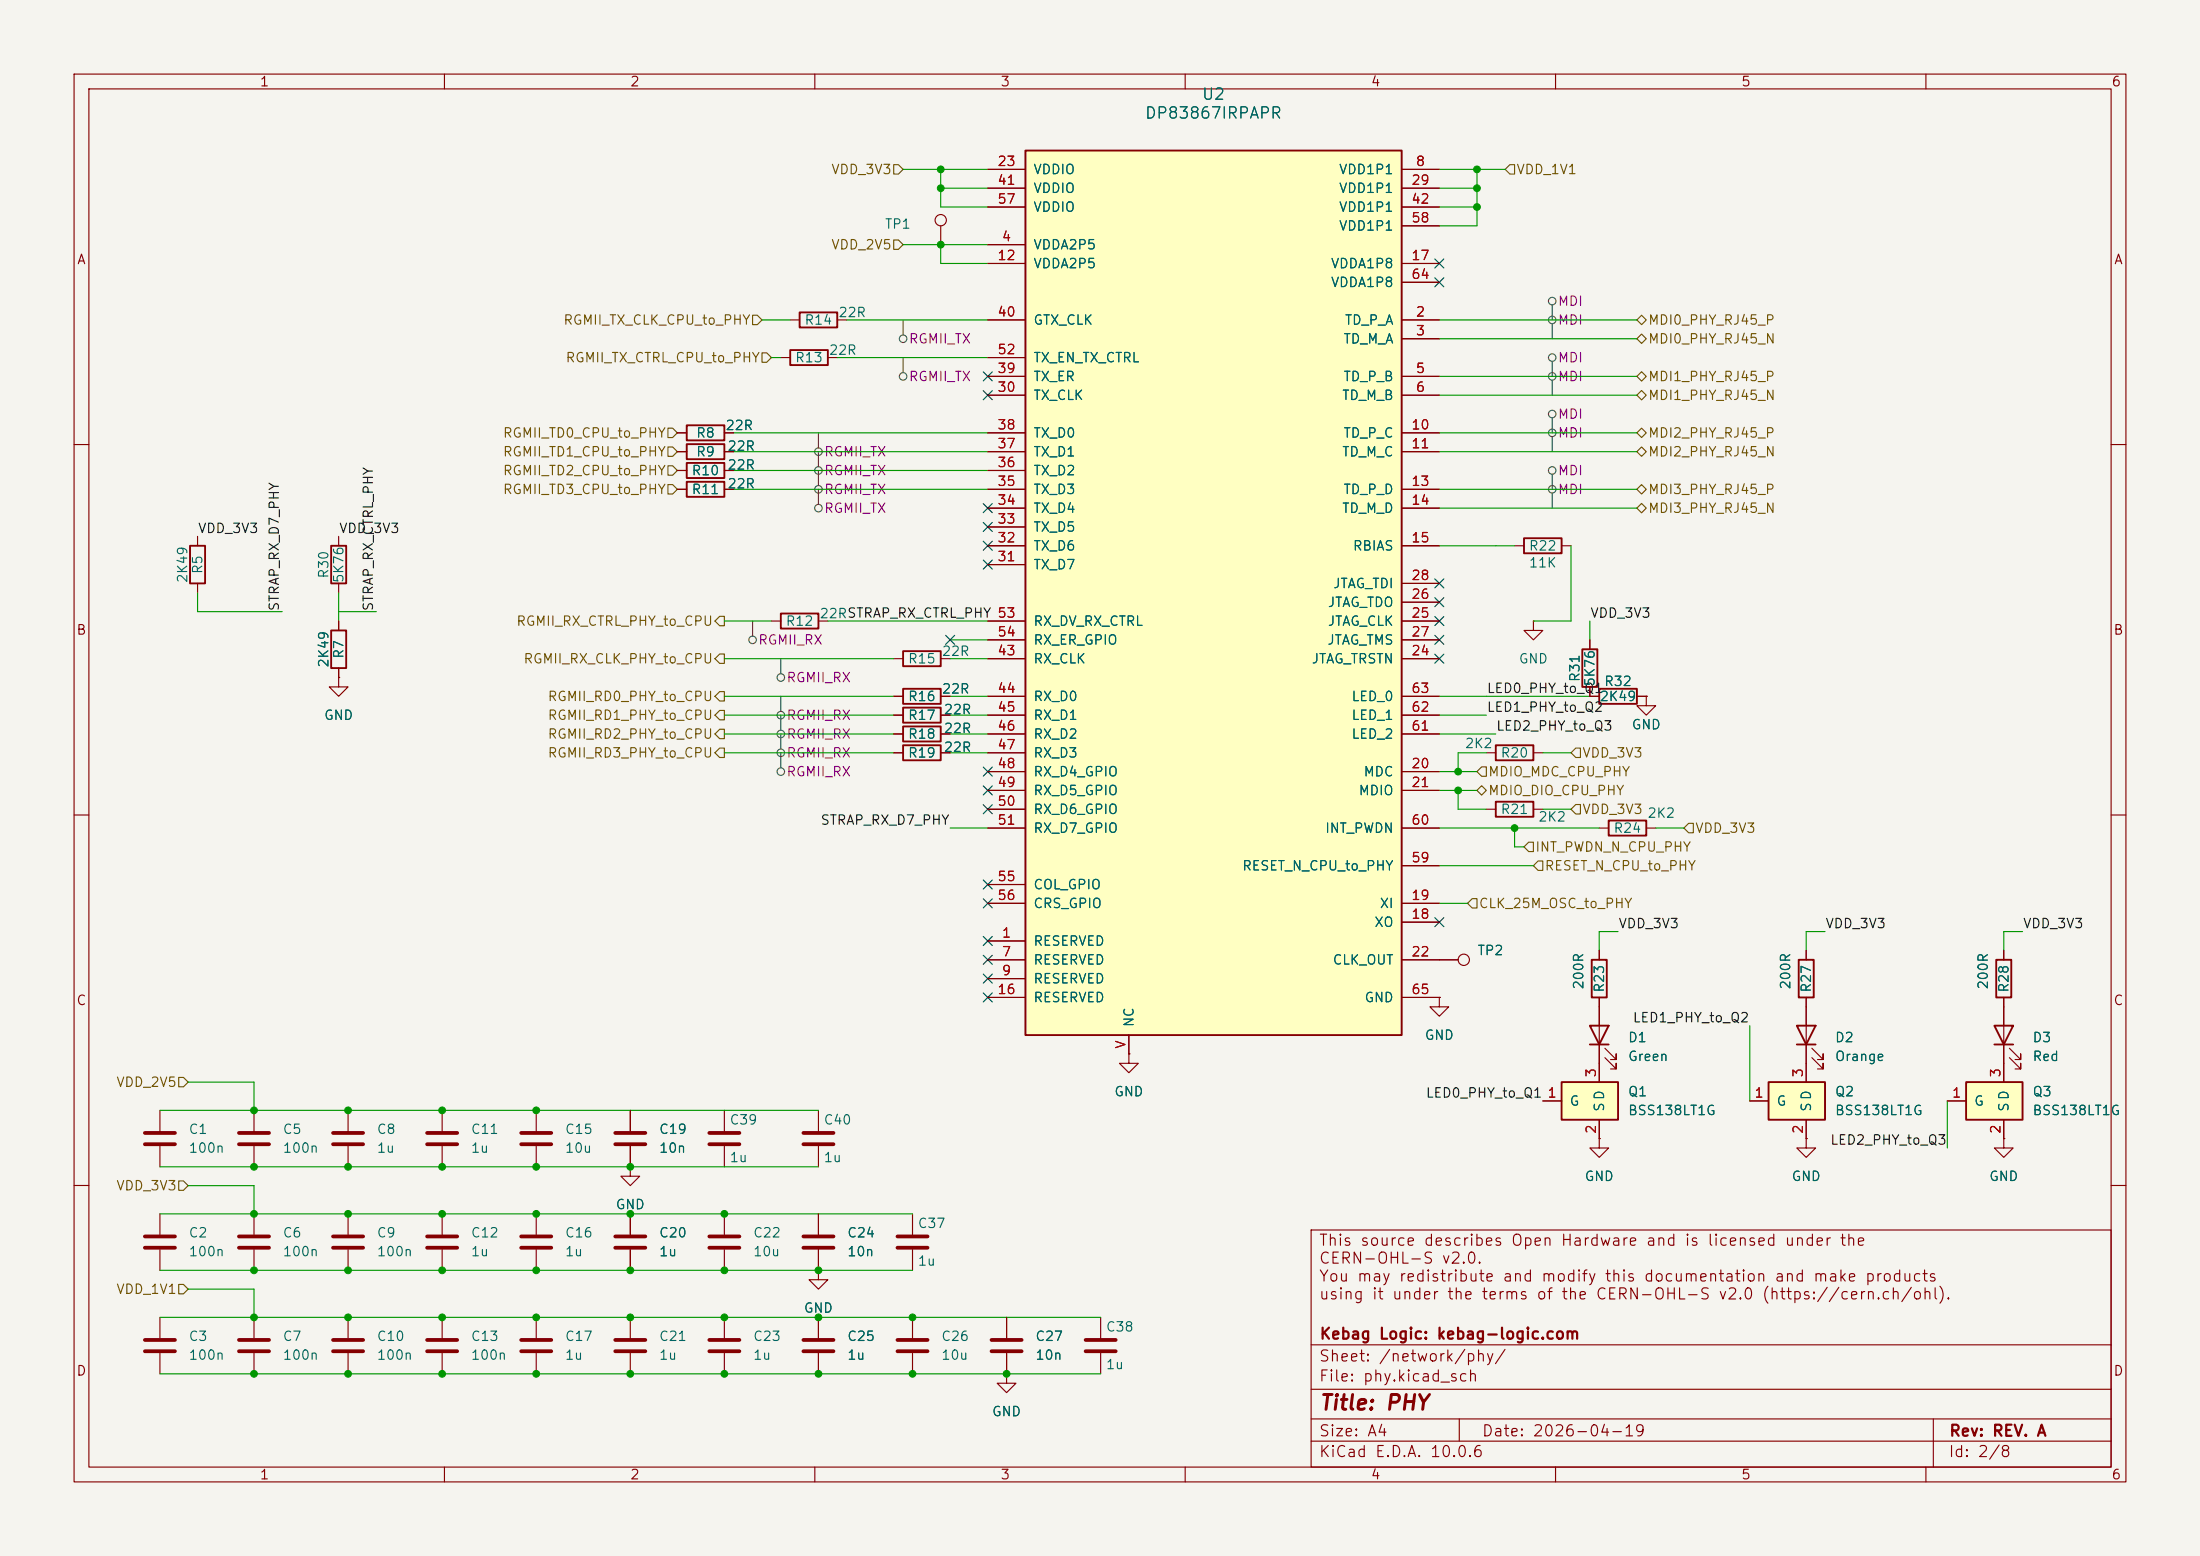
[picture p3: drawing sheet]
<svg xmlns="http://www.w3.org/2000/svg" width="297mm" height="210mm" viewBox="0 0 297 210" stroke-linecap="round" stroke-linejoin="round" font-family="sans-serif">
<path d="M0 0h297v210h-297z" fill="#f5f4ef" stroke="#f5f4ef" stroke-width=".14"/>
<g fill="none" stroke="#840000" stroke-width=".15">
<path d="M10 10h277v190h-277zM12 12h273v186h-273zM60 10v2M110 10v2M160 10v2M210 10v2M260 10v2M127 30.5v2.5M91.4 58.4h1.3M97.8 58.4h1.3M105.4 48.3h1.3M106.7 43.2h1.2"/>
<path d="M111.8 48.3h1.2M113 43.2h1.3M10 60h2M91.4 61h1.3M97.8 61h1.3M285 60h2M10 110h2M200.7 101.6h1.2M207 101.6h1.3M285 110h2M10 160h2M177 166h108v32h-108z"/>
<path d="M285 160h2M60 198v2M110 198v2M160 198v2M177 194.5h108M177 191.5h108M177 187.5h108M177 181.5h108M197 191.5v3M210 198v2M260 198v2M261 191.5v6.5"/>
<circle cx="127" cy="29.7" r=".76"/>
</g>
<path d="M92.7 59.9h5.1v2.1h-5.1zM92.7 57.4h5.1v2h-5.1zM106.7 47.2h5.1v2.1h-5.1zM107.9 42.2h5.1v2h-5.1zM201.9 100.6h5.1v2h-5.1z" fill="none" stroke="#840000" stroke-width=".25"/>
<path d="M138.4 20.3h50.8v119.4h-50.8z" fill="#ffffc2"/>
<g fill="none" stroke="#840000" stroke-width=".25">
<path d="M138.4 20.3h50.8v119.4h-50.8zM25.7 73.7h2v5h-2zM44.7 73.7h2v5h-2zM92.7 62.5h5.1v2h-5.1zM92.7 65h5.1v2.1h-5.1zM205.7 72.6h5.1v2.1h-5.1zM44.7 85.1h2v5.1h-2zM105.4 82.8h5.1v2h-5.1zM121.9 98h5.1v2.1h-5.1zM121.9 95.5h5.1v2h-5.1zM121.9 93h5.1v2h-5.1zM121.9 87.9h5.1v2h-5.1z"/>
<path d="M213.6 87.6h2v5.1h-2zM215.9 93h5.1v2h-5.1zM121.9 100.6h5.1v2h-5.1zM201.9 108.2h5.1v2h-5.1zM214.6 138.4h2.6l-1.3 2.6zM214.9 129.5h2v5.1h-2zM269.5 129.5h2v5.1h-2zM214.6 141h2.6"/>
</g>
<g fill="none" stroke="#840000" stroke-width=".15">
<path d="M133.3 33h5.1M133.3 22.9h5.1M133.3 35.6h5.1M133.3 25.4h5.1M133.3 27.9h5.1M189.2 22.9h5.1M189.2 35.6h5.1M189.2 25.4h5.1M189.2 27.9h5.1M189.2 30.5h5.1M189.2 38.1h5.1M133.3 43.2h5.1"/>
<path d="M133.3 50.8h5.1M133.3 53.3h5.1M133.3 58.4h5.1M133.3 48.3h5.1M189.2 43.2h5.1M189.2 45.7h5.1M189.2 50.8h5.1M189.2 53.3h5.1M189.2 58.4h5.1M26.7 72.4v1.3M26.7 78.7v1.3M45.7 72.4v1.3"/>
<path d="M45.7 78.7v1.3M91.4 66h1.3M91.4 63.5h1.3M97.8 66h1.3M97.8 63.5h1.3M133.3 61h5.1M133.3 66h5.1M133.3 68.6h5.1M133.3 73.7h5.1M133.3 76.2h5.1M133.3 71.1h5.1M133.3 63.5h5.1"/>
<path d="M189.2 61h5.1M189.2 66h5.1M189.2 68.6h5.1M189.2 73.7h5.1M189.2 78.7h5.1M204.5 73.7h1.2M210.8 73.7h1.3M45.7 91.4v1.3h1.3l-1.3 1.3-1.3-1.3h1.3M45.7 91.4h.1M45.7 83.8v1.3M45.7 90.2v1.2M104.1 83.8h1.3"/>
<path d="M110.5 83.8h1.3M120.6 88.9h1.3M120.6 94h1.3M120.6 96.5h1.3M120.6 99.1h1.3M127 88.9h1.3M127 94h1.3M127 96.5h1.3M127 99.1h1.3M133.3 88.9h5.1M133.3 83.8h5.1M133.3 86.4h5.1"/>
<path d="M133.3 94h5.1M133.3 96.5h5.1M133.3 99.1h5.1M189.2 88.9h5.1M189.2 83.8h5.1M189.2 81.3h5.1M189.2 86.4h5.1M189.2 94h5.1M189.2 96.5h5.1M189.2 99.1h5.1M207 83.8v1.3h1.3l-1.3 1.3-1.3-1.3h1.3M207 83.8h.1"/>
<path d="M214.6 92.7v1.3h1.3M214.6 86.4v1.2M221 94h1.2M222.2 94v1.3h1.3l-1.3 1.2-1.2-1.2h1.2M222.2 94h.1M120.6 101.6h1.3M127 101.6h1.3M133.3 104.1h5.1M133.3 106.7h5.1M133.3 101.6h5.1M133.3 109.2h5.1M133.3 111.8h5.1"/>
<path d="M133.3 119.4h5.1M189.2 104.1h5.1M189.2 106.7h5.1M189.2 111.8h5.1M189.2 116.8h5.1M200.7 109.2h1.2M207 109.2h1.3M133.3 127h5.1M133.3 129.5h5.1M133.3 132.1h5.1M133.3 134.6h5.1M133.3 121.9h5.1"/>
<path d="M152.4 139.7v2.5M189.2 129.5h5.1M189.2 134.6h5.1M189.2 124.5h5.1M189.2 121.9h5.1M194.3 134.6v1.3h1.3l-1.3 1.3-1.3-1.3h1.3M194.3 134.6h.1M215.9 128.3v1.2M215.9 134.6v8.9M270.5 128.3v1.2M270.5 134.6v1.3M21.6 149.9v2.8"/>
<path d="M21.6 154.7v2.8M72.4 149.9v2.8M72.4 154.7v2.8M85.1 157.5v1.3h1.3l-1.3 1.2-1.3-1.2h1.3M85.1 157.5h.1M85.1 149.9v2.8M85.1 154.7v2.8M97.8 149.9v2.8M97.8 154.7v2.8M110.5 149.9v2.8M110.5 154.7v2.8M152.4 142.2v1.3h1.3l-1.3 1.3-1.3-1.3h1.3"/>
<path d="M152.4 142.2h.1M215.9 153.7v1.2h1.3l-1.3 1.3-1.3-1.3h1.3M215.9 153.7h.1M216.7 142.7l1.5 1.6v-.8v.8h-.8M216.7 141.5l1.5 1.5v-.8v.8h-.8M21.6 177.8v2.8M85.1 163.8v2.8M85.1 168.7v2.8M85.1 177.8v2.8M97.8 163.8v2.8M97.8 168.7v2.8M97.8 177.8v2.8"/>
<path d="M110.5 171.5v1.2h1.3l-1.3 1.3-1.3-1.3h1.3M110.5 171.5h.1M110.5 163.8v2.8M110.5 168.7v2.8M110.5 177.8v2.8M123.2 163.8v2.8M123.2 168.7v2.8M123.2 177.8v2.8M135.9 177.8v2.8M148.6 177.8v2.8M21.6 182.6v2.8M85.1 182.6v2.8"/>
<path d="M97.8 182.6v2.8M110.5 182.6v2.8M123.2 182.6v2.8M135.9 185.4v1.3h1.3l-1.3 1.3-1.3-1.3h1.3M135.9 185.4h.1M135.9 182.6v2.8M148.6 182.6v2.8"/>
</g>
<g fill="none" stroke="#840000" stroke-width=".51">
<path d="M19.6 152.9h4M19.6 154.4h4M70.4 152.9h4M70.4 154.4h4M83.1 152.9h4M83.1 154.4h4M95.8 152.9h4M95.8 154.4h4M108.5 152.9h4M108.5 154.4h4M83.1 166.9h4M83.1 168.4h4"/>
<path d="M95.8 166.9h4M95.8 168.4h4M108.5 166.9h4M108.5 168.4h4M121.2 166.9h4M121.2 168.4h4M19.6 180.8h4M19.6 182.4h4M83.1 180.8h4M83.1 182.4h4M95.8 180.8h4M95.8 182.4h4"/>
<path d="M108.5 180.8h4M108.5 182.4h4M121.2 180.8h4M121.2 182.4h4M133.9 180.8h4M133.9 182.4h4M146.6 180.8h4M146.6 182.4h4"/>
</g>
<path d="M210.8 146.1h7.6v5h-7.6z" fill="#ffffc2"/>
<path d="M242.8 129.5h2.1v5.1h-2.1zM210.8 146.1h7.6v5h-7.6z" fill="none" stroke="#840000" stroke-width=".25"/>
<path d="M243.8 128.3v1.2M243.8 134.6v1.3M208.3 148.6h2.5M215.9 143.5v2.6M215.9 151.1v2.6M34.3 177.8v2.8M59.7 177.8v2.8M72.4 163.8v2.8M72.4 168.7v2.8M34.3 182.6v2.8M59.7 182.6v2.8" fill="none" stroke="#840000" stroke-width=".15"/>
<path d="M70.4 166.9h4M70.4 168.4h4M32.3 180.8h4M32.3 182.4h4M57.7 180.8h4M57.7 182.4h4" fill="none" stroke="#840000" stroke-width=".51"/>
<path d="M238.8 146.1h7.6v5h-7.6z" fill="#ffffc2"/>
<path d="M242.6 138.4h2.5l-1.3 2.6zM238.8 146.1h7.6v5h-7.6zM242.6 141h2.5" fill="none" stroke="#840000" stroke-width=".25"/>
<g fill="none" stroke="#840000" stroke-width=".15">
<path d="M243.8 135.9v10.2M34.3 149.9v2.8M34.3 154.7v2.8M47 149.9v2.8M47 154.7v2.8M59.7 149.9v2.8M59.7 154.7v2.8M236.2 148.6h2.6M243.8 153.7v1.2h1.3l-1.3 1.3-1.2-1.3h1.2M243.8 153.7h.1M243.8 151.1v2.6M244.6 142.7l1.5 1.6v-.8v.8h-.7"/>
<path d="M244.6 141.5l1.5 1.5v-.8v.8h-.7M47 163.8v2.8M47 168.7v2.8M59.7 163.8v2.8M59.7 168.7v2.8"/>
</g>
<path d="M32.3 152.9h4M32.3 154.4h4M45 152.9h4M45 154.4h4M57.7 152.9h4M57.7 154.4h4M45 166.9h4M45 168.4h4M57.7 166.9h4M57.7 168.4h4" fill="none" stroke="#840000" stroke-width=".51"/>
<path d="M265.4 146.1h7.6v5h-7.6z" fill="#ffffc2"/>
<path d="M217.2 110.7h5v2.1h-5zM269.2 138.4h2.6l-1.3 2.6zM265.4 146.1h7.6v5h-7.6zM269.2 141h2.6" fill="none" stroke="#840000" stroke-width=".25"/>
<g fill="none" stroke="#840000" stroke-width=".15">
<path d="M133.3 33h5.1M133.3 22.9h5.1M133.3 35.6h5.1M133.3 25.4h5.1M133.3 27.9h5.1M189.2 22.9h5.1M189.2 35.6h5.1M189.2 25.4h5.1M189.2 27.9h5.1M189.2 30.5h5.1M189.2 38.1h5.1M91.4 58.4h1.3"/>
<path d="M97.8 58.4h1.3M133.3 58.4h5.1M133.3 43.2h5.1M133.3 50.8h5.1M133.3 53.3h5.1M133.3 48.3h5.1M189.2 58.4h5.1M189.2 43.2h5.1M189.2 45.7h5.1M189.2 50.8h5.1M189.2 53.3h5.1M91.4 66h1.3"/>
<path d="M91.4 63.5h1.3M91.4 61h1.3M97.8 66h1.3M97.8 63.5h1.3M97.8 61h1.3M133.3 66h5.1M133.3 63.5h5.1M133.3 61h5.1M133.3 68.6h5.1M133.3 73.7h5.1M133.3 76.2h5.1M133.3 71.1h5.1"/>
<path d="M189.2 66h5.1M189.2 61h5.1M189.2 68.6h5.1M189.2 73.7h5.1M189.2 78.7h5.1M45.7 91.4h.1M45.7 83.8v1.3M45.7 90.2v1.2M120.6 94h1.3M120.6 96.5h1.3M120.6 99.1h1.3M127 94h1.3"/>
<path d="M127 96.5h1.3M127 99.1h1.3M133.3 94h5.1M133.3 96.5h5.1M133.3 99.1h5.1M133.3 88.9h5.1M133.3 83.8h5.1M133.3 86.4h5.1M189.2 94h5.1M189.2 96.5h5.1M189.2 99.1h5.1M189.2 88.9h5.1"/>
<path d="M189.2 83.8h5.1M189.2 81.3h5.1M189.2 86.4h5.1M214.6 92.7v1.3h1.3M214.6 86.4v1.2M221 94h1.2M222.2 94h.1M120.6 101.6h1.3M127 101.6h1.3M133.3 111.8h5.1M133.3 101.6h5.1M133.3 104.1h5.1"/>
<path d="M133.3 106.7h5.1M133.3 109.2h5.1M133.3 119.4h5.1M189.2 111.8h5.1M189.2 104.1h5.1M189.2 106.7h5.1M189.2 116.8h5.1M215.9 111.8h1.3M222.2 111.8h1.3M133.3 129.5h5.1M133.3 127h5.1M133.3 132.1h5.1"/>
<path d="M133.3 134.6h5.1M133.3 121.9h5.1M152.4 139.7v2.5M189.2 129.5h7.6M189.2 134.6h5.1M189.2 124.5h5.1M189.2 121.9h5.1M194.3 134.6h.1M215.9 128.3v1.2M215.9 134.6v3.8M243.8 128.3v1.2M243.8 134.6v3.8"/>
<path d="M270.5 128.3v1.2M270.5 134.6v11.5M85.1 157.5h.1M85.1 149.9v2.8M85.1 154.7v2.8M152.4 142.2h.1M208.3 148.6h2.5M215.9 153.7h.1M215.9 141v5.1M215.9 151.1v2.6M236.2 148.6h2.6M243.8 153.7h.1"/>
<path d="M243.8 141v5.1M243.8 151.1v2.6M262.9 148.6h2.5M270.5 153.7v1.2h1.3l-1.3 1.3-1.3-1.3h1.3M270.5 153.7h.1M270.5 151.1v2.6M271.3 142.7l1.5 1.6v-.8v.8h-.8M271.3 141.5l1.5 1.5v-.8v.8h-.8M21.6 163.8v2.8M21.6 168.7v2.8M34.3 163.8v2.8M34.3 168.7v2.8"/>
<path d="M47 177.8v2.8M72.4 177.8v2.8M85.1 163.8v2.8M85.1 168.7v2.8M110.5 171.5h.1M110.5 163.8v2.8M110.5 168.7v2.8M110.5 177.8v2.8M135.9 177.8v2.8M47 182.6v2.8M72.4 182.6v2.8M110.5 182.6v2.8"/>
<path d="M135.9 185.4h.1M135.9 182.6v2.8"/>
<circle cx="197.6" cy="129.5" r=".76"/>
</g>
<path d="M19.6 166.9h4M19.6 168.4h4M32.3 166.9h4M32.3 168.4h4M45 180.8h4M45 182.4h4M70.4 180.8h4M70.4 182.4h4" fill="none" stroke="#840000" stroke-width=".51"/>
<g fill="none" stroke="#484848" stroke-width=".15">
<path d="M110.5 58.4v2.1M121.9 43.2v2M121.9 48.3v2M209.5 41.1v2.1M209.5 43.7v2M209.5 48.8v2M209.5 51.3v2M209.5 56.4v2M209.5 58.9v2.1M110.5 61v2M110.5 63.5v2M110.5 66v2.1"/>
<path d="M209.5 64v2M209.5 66.5v2.1M101.6 83.8v2.1M105.4 88.9v2M105.4 94v2M105.4 96.5v2.1M105.4 99.1v2M105.4 101.6v2"/>
<circle cx="121.9" cy="45.7" r=".51"/>
<circle cx="121.9" cy="50.8" r=".51"/>
<circle cx="209.6" cy="40.6" r=".51"/>
<circle cx="209.6" cy="50.8" r=".51"/>
<circle cx="209.6" cy="43.2" r=".51"/>
<circle cx="209.6" cy="55.9" r=".51"/>
<circle cx="209.6" cy="58.4" r=".51"/>
<circle cx="209.6" cy="48.3" r=".51"/>
<circle cx="110.5" cy="63.5" r=".51"/>
<circle cx="110.5" cy="66" r=".51"/>
<circle cx="110.5" cy="68.6" r=".51"/>
<circle cx="110.5" cy="61" r=".51"/>
<circle cx="209.6" cy="63.5" r=".51"/>
<circle cx="209.6" cy="66" r=".51"/>
<circle cx="101.6" cy="86.4" r=".51"/>
<circle cx="105.4" cy="99.1" r=".51"/>
<circle cx="105.4" cy="96.5" r=".51"/>
<circle cx="105.4" cy="91.4" r=".51"/>
<circle cx="105.4" cy="101.6" r=".51"/>
<circle cx="105.4" cy="104.1" r=".51"/>
</g>
<g fill="none" stroke="#725600" stroke-width=".15">
<path d="M120.6 32.4h.7l.6 .6-.6 .7h-.7zM120.6 22.2h.7l.6 .7-.6 .6h-.7zM203.8 22.2h.7v1.3h-.7l-.6-.6zM90.2 57.8h.6l.6 .6-.6 .7h-.6zM101.6 42.5h.6l.7 .7-.7 .6h-.6zM102.9 47.6h.6l.6 .7-.6 .6h-.6zM221 58.4l.6-.6 .6 .6-.6 .7zM221 43.2l.6-.7 .6 .7-.6 .6zM221 50.8l.6-.6 .6 .6-.6 .6zM221 53.3l.6-.6 .6 .6-.6 .7zM221 45.7l.6-.6 .6 .6-.6 .7zM90.2 65.4h.6l.6 .6-.6 .7h-.6z"/>
<path d="M90.2 60.3h.6l.6 .7-.6 .6h-.6zM90.2 62.9h.6l.6 .6-.6 .6h-.6zM221 68.6l.6-.7 .6 .7-.6 .6zM221 66l.6-.6 .6 .6-.6 .7zM221 61l.6-.7 .6 .7-.6 .6zM97.2 83.2h.6v1.3h-.6l-.7-.7zM97.2 98.4h.6v1.3h-.6l-.7-.6zM97.2 93.3h.6v1.3h-.6l-.7-.6zM97.2 95.9h.6v1.3h-.6l-.7-.7zM97.2 88.3h.6v1.2h-.6l-.7-.6zM97.2 101h.6v1.2h-.6l-.7-.6zM199.4 106.7l.6-.7 .7 .7-.7 .6z"/>
<path d="M200 103.5h.7v1.3h-.7l-.6-.7zM206.4 113.7h.6v1.2h-.6l-.7-.6zM207 116.8l.6-.6h.7v1.3h-.7zM212.7 108.6h.7v1.3h-.7l-.6-.7zM212.7 101h.7v1.2h-.7l-.6-.6zM227.3 111.8l.7-.7h.6v1.3h-.6zM198.8 121.3h.6v1.3h-.6l-.7-.7zM24.1 145.4h.7l.6 .7-.6 .6h-.7zM24.1 159.4h.7l.6 .6-.6 .7h-.7zM24.1 173.4h.7l.6 .6-.6 .6h-.7z"/>
</g>
<g fill="none" stroke="#009600" stroke-width=".15">
<path d="M121.9 22.9h11.4M121.9 33h11.4M127 25.4h6.3M127 22.9v5h6.3M127 33v2.6h6.3M194.3 22.9h8.9M194.3 25.4h5.1M194.3 27.9h5.1M199.4 22.9v7.6h-5.1M99.1 58.4h34.2M102.9 43.2h3.8M104.1 48.3h1.3"/>
<path d="M113 48.3h20.3M114.3 43.2h19M194.3 43.2h26.7M194.3 58.4h26.7M194.3 50.8h26.7M194.3 45.7h26.7M194.3 53.3h26.7M99.1 61h34.2M99.1 66h34.2M99.1 63.5h34.2M194.3 68.6h26.7M194.3 61h26.7"/>
<path d="M194.3 66h26.7M194.3 73.7h10.2M212.1 73.7v10.1h-5.1M26.7 80v2.6h11.4M45.7 80v3.8M45.7 82.6h5.1M97.8 88.9h22.8M97.8 94h22.8M97.8 99.1h22.8M97.8 96.5h22.8M97.8 83.8h6.3M111.8 83.8h21.5"/>
<path d="M128.3 88.9h5M128.3 94h5M128.3 99.1h5M128.3 96.5h5M128.3 86.4h5M194.3 94h20.3M194.3 99.1h7.6M194.3 96.5h6.4M214.6 83.8v2.6M97.8 101.6h22.8M128.3 101.6h5M128.3 111.8h5"/>
<path d="M194.3 111.8h21.6M194.3 106.7h5.1M194.3 104.1h5.1M194.3 116.8h12.7M196.8 106.7v2.5h3.9M200.7 101.6h-3.9v2.5M204.5 111.8v2.5h1.2M208.3 101.6h3.8M208.3 109.2h3.8M223.5 111.8h3.8M194.3 121.9h3.8M218.4 125.7h-2.5v2.6"/>
<path d="M236.2 138.4v10.2M246.4 125.7h-2.6v2.6M273 125.7h-2.5v2.6M21.6 149.9h88.9M21.6 157.5h88.9M25.4 146.1h8.9v3.8M262.9 148.6v6.3M21.6 177.8h127M21.6 171.5h101.6M21.6 163.8h101.6M25.4 174h8.9v3.8M25.4 160h8.9v3.8"/>
<path d="M21.6 185.4h127"/>
</g>
<g fill="none" stroke="#000084" stroke-width=".15">
<path d="M193.7 35l1.2 1.2M193.7 37.5l1.2 1.2M194.9 35l-1.2 1.2M194.9 37.5l-1.2 1.2M132.7 50.2l1.3 1.2M132.7 52.7l1.3 1.2M134 50.2l-1.3 1.2M134 52.7l-1.3 1.2M132.7 73.1l1.3 1.2M132.7 75.6l1.3 1.2M132.7 68l1.3 1.2M132.7 70.5l1.3 1.2"/>
<path d="M134 73.1l-1.3 1.2M134 75.6l-1.3 1.2M134 68l-1.3 1.2M134 70.5l-1.3 1.2M193.7 78.1l1.2 1.2M194.9 78.1l-1.2 1.2M127.7 85.8l1.2 1.2M128.9 85.8l-1.2 1.2M193.7 80.7l1.2 1.2M193.7 88.3l1.2 1.2M193.7 85.8l1.2 1.2M193.7 83.2l1.2 1.2"/>
<path d="M194.9 80.7l-1.2 1.2M194.9 88.3l-1.2 1.2M194.9 85.8l-1.2 1.2M194.9 83.2l-1.2 1.2M132.7 103.5l1.3 1.2M132.7 118.8l1.3 1.2M132.7 106.1l1.3 1.2M132.7 108.6l1.3 1.2M134 103.5l-1.3 1.2M134 118.8l-1.3 1.2M134 106.1l-1.3 1.2M134 108.6l-1.3 1.2"/>
<path d="M132.7 131.5l1.3 1.2M132.7 128.9l1.3 1.2M132.7 126.4l1.3 1.2M132.7 121.3l1.3 1.2M132.7 134l1.3 1.2M134 131.5l-1.3 1.2M134 128.9l-1.3 1.2M134 126.4l-1.3 1.2M134 121.3l-1.3 1.2M134 134l-1.3 1.2M193.7 123.9l1.2 1.2M194.9 123.9l-1.2 1.2"/>
</g>
<g fill="#009600" stroke="#009600" stroke-width=".14">
<circle cx="72.4" cy="171.5" r=".46"/>
<circle cx="72.4" cy="177.8" r=".46"/>
<circle cx="85.1" cy="177.8" r=".46"/>
<circle cx="85.1" cy="185.4" r=".46"/>
<circle cx="59.7" cy="185.4" r=".46"/>
<circle cx="47" cy="185.4" r=".46"/>
<circle cx="59.7" cy="177.8" r=".46"/>
<circle cx="59.7" cy="171.5" r=".46"/>
<circle cx="72.4" cy="185.4" r=".46"/>
<circle cx="85.1" cy="171.5" r=".46"/>
<circle cx="85.1" cy="157.5" r=".46"/>
<circle cx="47" cy="177.8" r=".46"/>
<circle cx="47" cy="171.5" r=".46"/>
<circle cx="34.3" cy="177.8" r=".46"/>
<circle cx="34.3" cy="185.4" r=".46"/>
<circle cx="34.3" cy="171.5" r=".46"/>
<circle cx="110.5" cy="171.5" r=".46"/>
<circle cx="34.3" cy="163.8" r=".46"/>
<circle cx="47" cy="157.5" r=".46"/>
<circle cx="34.3" cy="157.5" r=".46"/>
<circle cx="47" cy="163.8" r=".46"/>
<circle cx="72.4" cy="157.5" r=".46"/>
<circle cx="72.4" cy="149.9" r=".46"/>
<circle cx="72.4" cy="163.8" r=".46"/>
<circle cx="59.7" cy="149.9" r=".46"/>
<circle cx="59.7" cy="163.8" r=".46"/>
<circle cx="59.7" cy="157.5" r=".46"/>
<circle cx="47" cy="149.9" r=".46"/>
<circle cx="34.3" cy="149.9" r=".46"/>
<circle cx="85.1" cy="163.8" r=".46"/>
<circle cx="97.8" cy="177.8" r=".46"/>
<circle cx="110.5" cy="177.8" r=".46"/>
<circle cx="97.8" cy="185.4" r=".46"/>
<circle cx="110.5" cy="185.4" r=".46"/>
<circle cx="123.2" cy="177.8" r=".46"/>
<circle cx="135.9" cy="185.4" r=".46"/>
<circle cx="97.8" cy="171.5" r=".46"/>
<circle cx="123.2" cy="185.4" r=".46"/>
<circle cx="97.8" cy="163.8" r=".46"/>
<circle cx="127" cy="25.4" r=".46"/>
<circle cx="127" cy="22.9" r=".46"/>
<circle cx="127" cy="33" r=".46"/>
<circle cx="196.8" cy="104.1" r=".46"/>
<circle cx="196.8" cy="106.7" r=".46"/>
<circle cx="199.4" cy="27.9" r=".46"/>
<circle cx="199.4" cy="25.4" r=".46"/>
<circle cx="199.4" cy="22.9" r=".46"/>
<circle cx="204.5" cy="111.8" r=".46"/>
</g>
<text font-size="2" fill="#840000" x="178" y="190.8">Title: PHY</text>
<g font-size="1.5" fill="#006464">
<text x="154.5" y="16.4">DP83867IRPAPR</text>
<text x="162.2" y="13.9">U2</text>
</g>
<g font-size="1.5" fill="#840000">
<text x="178" y="168.5">This source describes Open Hardware and is licensed under the</text>
<text x="178" y="170.9">CERN-OHL-S v2.0.</text>
<text x="178" y="173.4">You may redistribute and modify this documentation and make products</text>
<text x="178" y="175.8">using it under the terms of the CERN-OHL-S v2.0 (https://cern.ch/ohl).</text>
<text x="178" y="184.1">Sheet: /network/phy/</text>
<text x="178" y="181.1">Kebag Logic: kebag-logic.com</text>
<text x="178" y="186.8">File: phy.kicad_sch</text>
<text x="178" y="197">KiCad E.D.A. 10.0.6</text>
<text x="178" y="194.2">Size: A4</text>
<text x="200" y="194.2">Date: 2026-04-19</text>
<text x="263" y="197">Id: 2/8</text>
<text x="263" y="194.2">Rev: REV. A</text>
</g>
<g font-size="1.3" fill="#840000">
<text x="35" y="12">1</text>
<text x="85" y="12">2</text>
<text x="135" y="12">3</text>
<text x="185" y="12">4</text>
<text x="235" y="12">5</text>
<text x="285" y="12">6</text>
<text x="10.3" y="36">A</text>
<text x="285.3" y="36">A</text>
<text x="10.2" y="86">B</text>
<text x="285.2" y="86">B</text>
<text x="10.2" y="136">C</text>
<text x="285.2" y="136">C</text>
<text x="10.2" y="186">D</text>
<text x="285.2" y="186">D</text>
<text x="35" y="200">1</text>
<text x="85" y="200">2</text>
<text x="135" y="200">3</text>
<text x="185" y="200">4</text>
<text x="235" y="200">5</text>
<text x="285" y="200">6</text>
</g>
<g font-size="1.3" fill="#725600">
<text x="112.1" y="23.8">VDD_3V3</text>
<text x="204.6" y="23.8">VDD_1V1</text>
<text x="112.1" y="34">VDD_2V5</text>
<text x="76" y="44.1">RGMII_TX_CLK_CPU_to_PHY</text>
<text x="222.4" y="44.1">MDI0_PHY_RJ45_P</text>
<text x="222.4" y="46.7">MDI0_PHY_RJ45_N</text>
<text x="76.3" y="49.2">RGMII_TX_CTRL_CPU_to_PHY</text>
<text x="222.4" y="51.8">MDI1_PHY_RJ45_P</text>
<text x="67.8" y="59.4">RGMII_TD0_CPU_to_PHY</text>
<text x="222.4" y="59.4">MDI2_PHY_RJ45_P</text>
<text x="222.4" y="54.3">MDI1_PHY_RJ45_N</text>
<text x="67.8" y="61.9">RGMII_TD1_CPU_to_PHY</text>
<text x="67.8" y="64.5">RGMII_TD2_CPU_to_PHY</text>
<text x="222.4" y="61.9">MDI2_PHY_RJ45_N</text>
<text x="67.8" y="67">RGMII_TD3_CPU_to_PHY</text>
<text x="222.4" y="69.5">MDI3_PHY_RJ45_N</text>
<text x="222.4" y="67">MDI3_PHY_RJ45_P</text>
<text x="69.6" y="84.8">RGMII_RX_CTRL_PHY_to_CPU</text>
<text x="70.6" y="89.9">RGMII_RX_CLK_PHY_to_CPU</text>
<text x="73.8" y="94.9">RGMII_RD0_PHY_to_CPU</text>
<text x="73.8" y="100">RGMII_RD2_PHY_to_CPU</text>
<text x="73.8" y="97.5">RGMII_RD1_PHY_to_CPU</text>
<text x="73.8" y="102.6">RGMII_RD3_PHY_to_CPU</text>
<text x="200.8" y="107.6">MDIO_DIO_CPU_PHY</text>
<text x="200.8" y="105.1">MDIO_MDC_CPU_PHY</text>
<text x="213.5" y="102.6">VDD_3V3</text>
<text x="213.5" y="110.2">VDD_3V3</text>
<text x="228.8" y="112.7">VDD_3V3</text>
<text x="207.2" y="115.3">INT_PWDN_N_CPU_PHY</text>
<text x="208.4" y="117.8">RESET_N_CPU_to_PHY</text>
<text x="199.6" y="122.9">CLK_25M_OSC_to_PHY</text>
<text x="15.6" y="147">VDD_2V5</text>
<text x="15.6" y="161">VDD_3V3</text>
<text x="15.6" y="175">VDD_1V1</text>
</g>
<g font-size="1.3" fill="#a90000">
<text x="134.6" y="22.7">23</text>
<text x="191" y="22.7">8</text>
<text x="134.6" y="25.3">41</text>
<text x="134.6" y="27.8">57</text>
<text x="190.4" y="25.3">29</text>
<text x="190.4" y="27.8">42</text>
<text x="134.6" y="35.4">12</text>
<text x="135.2" y="32.9">4</text>
<text x="190.4" y="35.4">17</text>
<text x="190.4" y="30.3">58</text>
<text x="190.4" y="38">64</text>
<text x="134.6" y="43">40</text>
<text x="191" y="43">2</text>
<text x="191" y="45.6">3</text>
<text x="134.6" y="53.2">30</text>
<text x="134.6" y="50.7">39</text>
<text x="134.6" y="48.1">52</text>
<text x="191" y="50.7">5</text>
<text x="191" y="53.2">6</text>
<text x="134.6" y="58.3">38</text>
<text x="190.4" y="58.3">10</text>
<text x="134.6" y="65.9">35</text>
<text x="134.6" y="63.4">36</text>
<text x="134.6" y="60.8">37</text>
<text x="190.4" y="60.8">11</text>
<text x="190.4" y="65.9">13</text>
<text x="134.6" y="71">33</text>
<text x="134.6" y="68.4">34</text>
<text x="190.4" y="68.4">14</text>
<text x="134.6" y="76.1">31</text>
<text x="134.6" y="73.5">32</text>
<text x="190.4" y="73.5">15</text>
<text x="134.6" y="83.7">53</text>
<text x="190.4" y="83.7">25</text>
<text x="190.4" y="81.1">26</text>
<text x="190.4" y="78.6">28</text>
<text x="134.6" y="88.8">43</text>
<text x="134.6" y="86.2">54</text>
<text x="190.4" y="88.8">24</text>
<text x="190.4" y="86.2">27</text>
<text x="134.6" y="93.8">44</text>
<text x="190.4" y="93.8">63</text>
<text x="134.6" y="96.4">45</text>
<text x="134.6" y="98.9">46</text>
<text x="134.6" y="101.5">47</text>
<text x="190.4" y="98.9">61</text>
<text x="190.4" y="96.4">62</text>
<text x="134.6" y="104">48</text>
<text x="134.6" y="106.5">49</text>
<text x="190.4" y="104">20</text>
<text x="190.4" y="106.5">21</text>
<text x="134.6" y="109.1">50</text>
<text x="134.6" y="111.6">51</text>
<text x="190.4" y="111.6">60</text>
<text x="134.6" y="119.2">55</text>
<text x="190.4" y="116.7">59</text>
<text x="134.6" y="121.8">56</text>
<text x="190.4" y="124.3">18</text>
<text x="190.4" y="121.8">19</text>
<text x="135.2" y="126.9">1</text>
<text x="135.2" y="129.4">7</text>
<text x="135.2" y="131.9">9</text>
<text x="190.4" y="129.4">22</text>
<text x="134.6" y="134.5">16</text>
<text x="190.4" y="134.5">65</text>
<text x="152.3" y="141.6" transform="rotate(-90 152.3 141.6)">V</text>
<text x="208.8" y="148.5">1</text>
<text x="215.8" y="145.5" transform="rotate(-90 215.8 145.5)">3</text>
<text x="236.8" y="148.5">1</text>
<text x="243.7" y="145.5" transform="rotate(-90 243.7 145.5)">3</text>
<text x="263.4" y="148.5">1</text>
<text x="270.4" y="145.5" transform="rotate(-90 270.4 145.5)">3</text>
<text x="215.8" y="153.1" transform="rotate(-90 215.8 153.1)">2</text>
<text x="243.7" y="153.1" transform="rotate(-90 243.7 153.1)">2</text>
<text x="270.4" y="153.1" transform="rotate(-90 270.4 153.1)">2</text>
</g>
<g font-size="1.3" fill="#006464">
<text x="139.4" y="23.8">VDDIO</text>
<text x="180.7" y="23.8">VDD1P1</text>
<text x="139.4" y="26.4">VDDIO</text>
<text x="139.4" y="28.9">VDDIO</text>
<text x="180.7" y="26.4">VDD1P1</text>
<text x="180.7" y="28.9">VDD1P1</text>
<text x="119.4" y="31.2">TP1</text>
<text x="139.4" y="34">VDDA2P5</text>
<text x="180.7" y="31.4">VDD1P1</text>
<text x="139.4" y="36.5">VDDA2P5</text>
<text x="179.6" y="36.5">VDDA1P8</text>
<text x="179.6" y="39.1">VDDA1P8</text>
<text x="108.5" y="44.1">R14</text>
<text x="113.1" y="43.1">22R</text>
<text x="139.4" y="44.1">GTX_CLK</text>
<text x="181.3" y="46.7">TD_M_A</text>
<text x="181.5" y="44.1">TD_P_A</text>
<text x="107.2" y="49.2">R13</text>
<text x="111.8" y="48.2">22R</text>
<text x="139.4" y="51.8">TX_ER</text>
<text x="139.4" y="49.2">TX_EN_TX_CTRL</text>
<text x="181.3" y="51.8">TD_P_B</text>
<text x="93.9" y="59.4">R8</text>
<text x="97.9" y="58.4">22R</text>
<text x="139.4" y="54.3">TX_CLK</text>
<text x="139.4" y="59.4">TX_D0</text>
<text x="181.1" y="54.3">TD_M_B</text>
<text x="181.3" y="59.4">TD_P_C</text>
<text x="93.3" y="64.5">R10</text>
<text x="93.9" y="61.9">R9</text>
<text x="98.1" y="61.2">22R</text>
<text x="98.1" y="63.7">22R</text>
<text x="139.4" y="64.5">TX_D2</text>
<text x="139.4" y="61.9">TX_D1</text>
<text x="181.1" y="61.9">TD_M_C</text>
<text x="93.3" y="67">R11</text>
<text x="98.1" y="66.2">22R</text>
<text x="139.4" y="69.5">TX_D4</text>
<text x="139.4" y="67">TX_D3</text>
<text x="181.1" y="69.5">TD_M_D</text>
<text x="181.3" y="67">TD_P_D</text>
<text x="27.6" y="77.6" transform="rotate(-90 27.6 77.6)">R5</text>
<text x="139.4" y="77.2">TX_D7</text>
<text x="139.4" y="74.6">TX_D6</text>
<text x="139.4" y="72.1">TX_D5</text>
<text x="182.5" y="74.6">RBIAS</text>
<text x="206.3" y="74.6">R22</text>
<text x="206.3" y="76.9">11K</text>
<text x="25.6" y="78.8" transform="rotate(-90 25.6 78.8)">2K49</text>
<text x="44.7" y="78.2" transform="rotate(-90 44.7 78.2)">R30</text>
<text x="46.7" y="78.8" transform="rotate(-90 46.7 78.8)">5K76</text>
<text x="110.6" y="83.8">22RSTRAP_RX_CTRL_PHY 53</text>
<text x="179.2" y="82.2">JTAG_TDO</text>
<text x="179.9" y="79.7">JTAG_TDI</text>
<text x="46.7" y="89" transform="rotate(-90 46.7 89)">R7</text>
<text x="106" y="84.8">R12</text>
<text x="122.5" y="89.9">R15</text>
<text x="127.1" y="88.8">22R</text>
<text x="139.4" y="89.9">RX_CLK</text>
<text x="139.4" y="84.8">RX_DV_RX_CTRL</text>
<text x="139.4" y="87.3">RX_ER_GPIO</text>
<text x="177" y="89.9">JTAG_TRSTN</text>
<text x="179.1" y="87.3">JTAG_TMS</text>
<text x="179.2" y="84.8">JTAG_CLK</text>
<text x="204.9" y="89.9">GND</text>
<text x="44.7" y="90.2" transform="rotate(-90 44.7 90.2)">2K49</text>
<text x="122.5" y="94.9">R16</text>
<text x="127.1" y="93.9">22R</text>
<text x="139.4" y="94.9">RX_D0</text>
<text x="182.4" y="94.9">LED_0</text>
<text x="213.6" y="92.1" transform="rotate(-90 213.6 92.1)">R31</text>
<text x="215.6" y="92.7" transform="rotate(-90 215.6 92.7)">5K76</text>
<text x="215.9" y="94.9">2K49</text>
<text x="216.5" y="92.9">R32</text>
<text x="43.7" y="97.5">GND</text>
<text x="122.5" y="100">R18</text>
<text x="122.5" y="97.5">R17</text>
<text x="127.3" y="99.3">22R</text>
<text x="127.3" y="101.8">22R</text>
<text x="127.3" y="96.7">22R</text>
<text x="139.4" y="97.5">RX_D1</text>
<text x="139.4" y="100">RX_D2</text>
<text x="182.4" y="100">LED_2</text>
<text x="182.4" y="97.5">LED_1</text>
<text x="197.7" y="101.3">2K2</text>
<text x="220.2" y="98.8">GND</text>
<text x="122.5" y="102.6">R19</text>
<text x="139.4" y="102.6">RX_D3</text>
<text x="139.4" y="105.1">RX_D4_GPIO</text>
<text x="139.4" y="107.6">RX_D5_GPIO</text>
<text x="183.3" y="107.6">MDIO</text>
<text x="184" y="105.1">MDC</text>
<text x="202.5" y="102.6">R20</text>
<text x="139.4" y="110.2">RX_D6_GPIO</text>
<text x="139.4" y="112.7">RX_D7_GPIO</text>
<text x="178.8" y="112.7">INT_PWDN</text>
<text x="202.5" y="110.2">R21</text>
<text x="207.6" y="111.2">2K2</text>
<text x="217.7" y="112.7">R24</text>
<text x="222.3" y="110.7">2K2</text>
<text x="167.6" y="117.8">RESET_N_CPU_to_PHY</text>
<text x="139.4" y="120.3">COL_GPIO</text>
<text x="139.4" y="122.9">CRS_GPIO</text>
<text x="185.4" y="125.4">XO</text>
<text x="186.2" y="122.9">XI</text>
<text x="139.4" y="128">RESERVED</text>
<text x="139.4" y="130.5">RESERVED</text>
<text x="179.8" y="130.5">CLK_OUT</text>
<text x="199.4" y="129.2">TP2</text>
<text x="139.4" y="133">RESERVED</text>
<text x="139.4" y="135.6">RESERVED</text>
<text x="184.1" y="135.6">GND</text>
<text x="214.1" y="133.6" transform="rotate(-90 214.1 133.6)">200R</text>
<text x="216.9" y="134.1" transform="rotate(-90 216.9 134.1)">R23</text>
<text x="242" y="133.6" transform="rotate(-90 242 133.6)">200R</text>
<text x="244.8" y="134.1" transform="rotate(-90 244.8 134.1)">R27</text>
<text x="268.7" y="133.6" transform="rotate(-90 268.7 133.6)">200R</text>
<text x="271.5" y="134.1" transform="rotate(-90 271.5 134.1)">R28</text>
<text x="153.4" y="138.7" transform="rotate(-90 153.4 138.7)">NC</text>
<text x="192.2" y="140.7">GND</text>
<text x="219.7" y="141">D1</text>
<text x="219.7" y="143.5">Green</text>
<text x="247.6" y="141">D2</text>
<text x="247.6" y="143.5">Orange</text>
<text x="274.3" y="141">D3</text>
<text x="274.3" y="143.5">Red</text>
<text x="150.3" y="148.3">GND</text>
<text x="211.8" y="149.6">G</text>
<text x="219.7" y="148.3">Q1</text>
<text x="239.7" y="149.6">G</text>
<text x="247.6" y="148.3">Q2</text>
<text x="266.4" y="149.6">G</text>
<text x="274.3" y="148.3">Q3</text>
<text x="25.4" y="153.4">C1</text>
<text x="25.4" y="155.9">100n</text>
<text x="38.1" y="153.4">C5</text>
<text x="38.1" y="155.9">100n</text>
<text x="50.8" y="153.4">C8</text>
<text x="50.8" y="155.9">1u</text>
<text x="63.5" y="153.4">C11</text>
<text x="63.5" y="155.9">1u</text>
<text x="76.2" y="153.4">C15</text>
<text x="76.2" y="155.9">10u</text>
<text x="88.9" y="153.4">C19</text>
<text x="88.9" y="155.9">10n</text>
<text x="98.4" y="152.1">C39</text>
<text x="111.1" y="152.1">C40</text>
<text x="216.9" y="150.1" transform="rotate(-90 216.9 150.1)">SD</text>
<text x="219.7" y="150.8">BSS138LT1G</text>
<text x="244.8" y="150.1" transform="rotate(-90 244.8 150.1)">SD</text>
<text x="247.6" y="150.8">BSS138LT1G</text>
<text x="271.5" y="150.1" transform="rotate(-90 271.5 150.1)">SD</text>
<text x="274.3" y="150.8">BSS138LT1G</text>
<text x="98.4" y="157.2">1u</text>
<text x="111.1" y="157.2">1u</text>
<text x="213.8" y="159.7">GND</text>
<text x="241.8" y="159.7">GND</text>
<text x="268.4" y="159.7">GND</text>
<text x="25.4" y="167.3">C2</text>
<text x="38.1" y="167.3">C6</text>
<text x="50.8" y="167.3">C9</text>
<text x="63.5" y="167.3">C12</text>
<text x="76.2" y="167.3">C16</text>
<text x="83" y="163.5">GND</text>
<text x="88.9" y="167.3">C20</text>
<text x="101.6" y="167.3">C22</text>
<text x="114.3" y="167.3">C24</text>
<text x="123.8" y="166.1">C37</text>
<text x="25.4" y="169.9">100n</text>
<text x="38.1" y="169.9">100n</text>
<text x="50.8" y="169.9">100n</text>
<text x="63.5" y="169.9">1u</text>
<text x="76.2" y="169.9">1u</text>
<text x="88.9" y="169.9">1u</text>
<text x="101.6" y="169.9">10u</text>
<text x="114.3" y="169.9">10n</text>
<text x="123.8" y="171.1">1u</text>
<text x="108.4" y="177.5">GND</text>
<text x="25.4" y="181.3">C3</text>
<text x="25.4" y="183.8">100n</text>
<text x="38.1" y="181.3">C7</text>
<text x="38.1" y="183.8">100n</text>
<text x="50.8" y="181.3">C10</text>
<text x="50.8" y="183.8">100n</text>
<text x="63.5" y="181.3">C13</text>
<text x="63.5" y="183.8">100n</text>
<text x="76.2" y="181.3">C17</text>
<text x="76.2" y="183.8">1u</text>
<text x="88.9" y="181.3">C21</text>
<text x="88.9" y="183.8">1u</text>
<text x="101.6" y="181.3">C23</text>
<text x="101.6" y="183.8">1u</text>
<text x="114.3" y="181.3">C25</text>
<text x="114.3" y="183.8">1u</text>
<text x="127" y="181.3">C26</text>
<text x="127" y="183.8">10u</text>
<text x="139.7" y="181.3">C27</text>
<text x="139.7" y="183.8">10n</text>
<text x="149.2" y="180">C38</text>
<text x="149.2" y="185.1">1u</text>
<text x="133.8" y="191.5">GND</text>
</g>
<g font-size="1.3" fill="#840084">
<text x="210.2" y="41.6">MDI</text>
<text x="122.6" y="46.7">RGMII_TX</text>
<text x="210.2" y="44.1">MDI</text>
<text x="122.6" y="51.8">RGMII_TX</text>
<text x="210.2" y="51.8">MDI</text>
<text x="210.2" y="49.2">MDI</text>
<text x="210.2" y="56.8">MDI</text>
<text x="210.2" y="59.4">MDI</text>
<text x="111.2" y="64.5">RGMII_TX</text>
<text x="111.2" y="61.9">RGMII_TX</text>
<text x="210.2" y="64.5">MDI</text>
<text x="111.2" y="69.5">RGMII_TX</text>
<text x="111.2" y="67">RGMII_TX</text>
<text x="210.2" y="67">MDI</text>
<text x="102.3" y="87.3">RGMII_RX</text>
<text x="106.1" y="92.4">RGMII_RX</text>
<text x="106.1" y="100">RGMII_RX</text>
<text x="106.1" y="97.5">RGMII_RX</text>
<text x="106.1" y="105.1">RGMII_RX</text>
<text x="106.1" y="102.6">RGMII_RX</text>
</g>
<g font-size="1.3" fill="#0f0f0f">
<text x="26.6" y="72.3">VDD_3V3</text>
<text x="45.7" y="72.3">VDD_3V3</text>
<text x="38" y="82.6" transform="rotate(-90 38 82.6)">STRAP_RX_D7_PHY</text>
<text x="50.7" y="82.6" transform="rotate(-90 50.7 82.6)">STRAP_RX_CTRL_PHY</text>
<text x="214.6" y="83.7">VDD_3V3</text>
<text x="200.6" y="93.9">LED0_PHY_to_Q1</text>
<text x="200.6" y="96.4">LED1_PHY_to_Q2</text>
<text x="201.9" y="98.9">LED2_PHY_to_Q3</text>
<text x="110.7" y="111.6">STRAP_RX_D7_PHY</text>
<text x="218.4" y="125.6">VDD_3V3</text>
<text x="246.4" y="125.6">VDD_3V3</text>
<text x="273" y="125.6">VDD_3V3</text>
<text x="220.3" y="138.3">LED1_PHY_to_Q2</text>
<text x="192.4" y="148.5">LED0_PHY_to_Q1</text>
<text x="247" y="154.8">LED2_PHY_to_Q3</text>
</g>
</svg>
